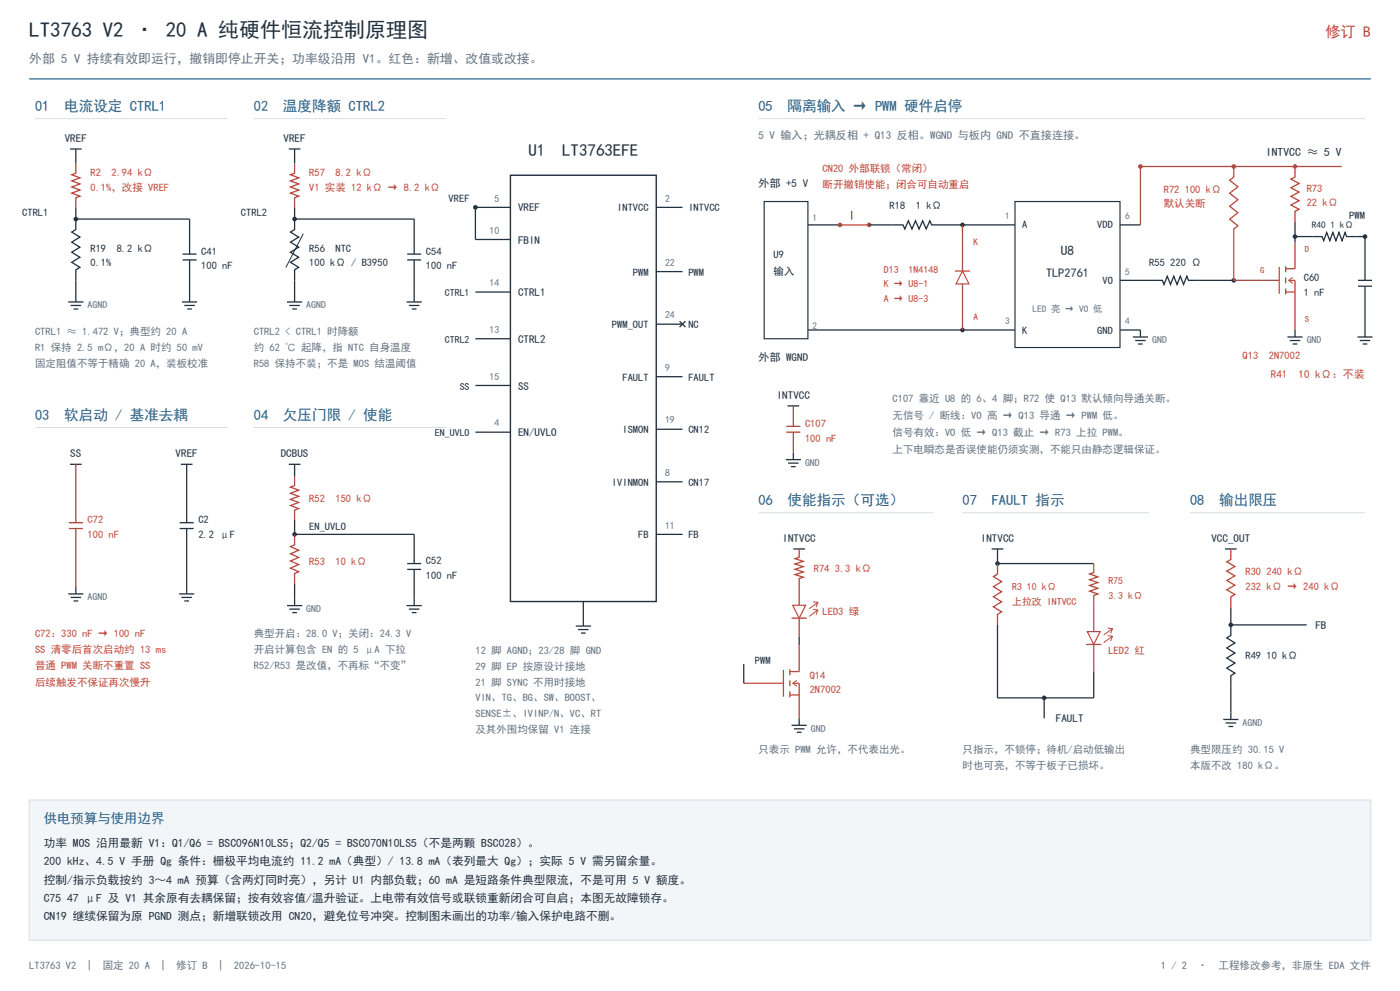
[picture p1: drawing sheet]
<svg xmlns="http://www.w3.org/2000/svg" width="420mm" height="297mm" viewBox="0 0 420 297" stroke-linecap="round" stroke-linejoin="round" font-family="sans-serif">
<path d="M8.8 23.7h402.5" fill="none" stroke="#205c85" stroke-width=".35"/>
<path d="M10.5 35.6h57.8" fill="none" stroke="#d6dfe7" stroke-width=".3"/>
<path d="M21 44.7h3.5M22.8 44.7v4.3M22.8 62.2v3.5" fill="none" stroke="#24313e" stroke-width=".39"/>
<path d="M22.8 49v2.9l-1.3 .5 2.5 .9-2.5 .9 2.5 .9-2.5 .9 2.5 1-2.5 .9 2.5 .9-1.2 .5v2.9" fill="none" stroke="#c34234" stroke-width=".39"/>
<circle cx="22.7" cy="65.6" r=".7" fill="#24313e"/>
<g fill="none" stroke="#24313e" stroke-width=".39">
<path d="M86.6 44.7h3.5M88.4 44.7v4.3M54.8 76.2h4.2M54.8 77.9h4.2M56.9 76.2v-10.5h-34.1v3.1l-1.3 .8 2.5 1.5-2.5 1.5 2.5 1.5-2.5 1.5 2.5 1.5-2.5 1.5 2.5 1.5-1.2 .8v9.6M56.9 77.9v12.6M88.4 62.2v3.5M20.5 90.5h4.5M21.2 91.6h3.1M22.1 92.6h1.4M54.6 90.5h4.6M55.3 91.6h3.2"/>
<path d="M56.2 92.6h1.4"/>
</g>
<path d="M76.1 35.6h57.8" fill="none" stroke="#d6dfe7" stroke-width=".3"/>
<path d="M88.4 49v2.9l-1.2 .5 2.4 .9-2.4 .9 2.4 .9-2.4 .9 2.4 1-2.4 .9 2.4 .9-1.2 .5v2.9" fill="none" stroke="#c34234" stroke-width=".39"/>
<circle cx="88.4" cy="65.6" r=".7" fill="#24313e"/>
<g fill="none" stroke="#24313e" stroke-width=".39">
<path d="M122.2 76.2h4.2M122.2 77.9h4.2M124.3 76.2v-10.5h-35.9v3.1l-1.2 .8 2.4 1.5-2.4 1.5 2.4 1.5-2.4 1.5 2.4 1.5-2.4 1.5 2.4 1.5-1.2 .8v9.6M124.3 77.9v12.6M86.1 90.5h4.6M86.8 91.6h3.2M87.7 92.6h1.4M122 90.5h4.5M122.7 91.6h3.1M123.6 92.6h1.4M21 139.2h3.5M54.3 139.2h3.5"/>
<path d="M56 139.2v17.5M86.6 139.2h3.5M88.4 139.2v3.5M53.9 156.7h4.2M53.9 158.4h4.2M56 158.4v19.6M88.4 155.8v4.4M20.5 178h4.5M21.2 179.1h3.1M22.8 175.9v2.1M53.7 178h4.6M54.4 179.1h3.2"/>
<path d="M22.1 180.1h1.4M55.3 180.1h1.4"/>
</g>
<path d="M91 70l-5.2 10.2" fill="none" stroke="#24313e" stroke-width=".3"/>
<path d="M10.5 128.1h57.8M76.1 128.1h57.8" fill="none" stroke="#d6dfe7" stroke-width=".3"/>
<path d="M22.8 139.2v17.5M20.7 156.7h4.2M20.7 158.4h4.2M22.8 158.4v17.5M88.4 142.7v2.8l-1.2 .5 2.4 .9-2.4 .9 2.4 1-2.4 .9 2.4 .9-2.4 .9 2.4 .9-1.2 .5v2.9" fill="none" stroke="#c34234" stroke-width=".39"/>
<circle cx="88.4" cy="160.1" r=".7" fill="#24313e"/>
<path d="M88.4 160.2v3.1l-1.2 .5 2.4 1.1-2.4 1.1 2.4 1.1-2.4 1 2.4 1.1-2.4 1.1 2.4 1-1.2 .6v3.1" fill="none" stroke="#c34234" stroke-width=".39"/>
<g fill="none" stroke="#24313e" stroke-width=".39">
<path d="M153.1 62.2h-10.5v9.6h10.5M196.9 62.2h7.9M142.6 87.5h10.5M196.9 81.4h7.9M196.9 97.2h7.9M203.9 96.3l1.7 1.7M205.6 96.3l-1.7 1.7M142.6 101.5h10.5M142.6 115.5h10.5M196.9 112.9h7.9M142.6 129.5h10.5M196.9 128.7h7.9"/>
<path d="M196.9 144.4h7.9M88.4 175v6.5M88.4 160.2h35.9v8.7M122.2 168.9h4.2M122.2 170.7h4.2M124.3 170.7v10.8M196.9 160.2h7.9M86.1 181.5h4.6M86.8 182.6h3.2M87.7 183.6h1.4M122 181.5h4.5M122.7 182.6h3.1"/>
<path d="M123.6 183.6h1.4"/>
</g>
<path d="M153.1 52.5h43.8v127.8h-43.8z" fill="none" stroke="#24313e" stroke-width=".42"/>
<circle cx="142.6" cy="62.1" r=".7" fill="#24313e"/>
<path d="M242.4 67.4h9.6M172.7 187.6h4.6M173.4 188.7h3.2M174.3 189.7h1.4M175 180.3v7.3" fill="none" stroke="#24313e" stroke-width=".39"/>
<path d="M227.5 35.6h182" fill="none" stroke="#d6dfe7" stroke-width=".3"/>
<path d="M229.3 60.4h13.1v41.1h-13.1z" fill="none" stroke="#24313e" stroke-width=".35"/>
<g fill="#c34234">
<circle cx="252" cy="67.4" r=".7"/>
<circle cx="260.7" cy="67.4" r=".7"/>
</g>
<path d="M252 67.4h8.8M255.5 63.2v2.6" fill="none" stroke="#c34234" stroke-width=".39"/>
<path d="M260.8 67.4h10.1l.5 1.2 1.1-2.4 1.1 2.4 1.1-2.4 1 2.4 1.1-2.4 1.1 2.4 1-2.4 .6 1.2h25" fill="none" stroke="#24313e" stroke-width=".39"/>
<circle cx="288.7" cy="67.4" r=".7" fill="#24313e"/>
<path d="M242.4 98.9h62.1" fill="none" stroke="#24313e" stroke-width=".39"/>
<circle cx="288.7" cy="98.9" r=".7" fill="#24313e"/>
<path d="M402.5 49.9h-60.4v17.5M288.8 67.4v13.8M286.5 81.2h4.5M288.8 85.1v13.8" fill="none" stroke="#c34234" stroke-width=".39"/>
<path d="M288.8 81.2l1.9 3.9h-3.9z" fill="none" stroke="#c34234" stroke-width=".35"/>
<path d="M304.5 60.4h31.5v43.8h-31.5z" fill="none" stroke="#24313e" stroke-width=".35"/>
<path d="M336 67.4h6.1" fill="none" stroke="#24313e" stroke-width=".39"/>
<g fill="#c34234">
<circle cx="342.1" cy="49.9" r=".7"/>
<circle cx="370.1" cy="49.9" r=".7"/>
<circle cx="388.5" cy="49.9" r=".7"/>
</g>
<path d="M336 84h12.7l.5 1.3 1-2.5 1 2.5 .9-2.5 1 2.5 1-2.5 1 2.5 1-2.5 .4 1.2h13.6M336 98.9h6.1v2.1M339.9 101h4.5M340.6 102.1h3.1M341.4 103.1h1.4" fill="none" stroke="#24313e" stroke-width=".39"/>
<circle cx="370.1" cy="84" r=".7" fill="#24313e"/>
<path d="M370.1 49.9v3.2l-1.2 .9 2.5 2-2.5 1.9 2.5 2-2.5 1.9 2.5 2-2.5 1.9 2.5 2-1.3 .9v15.4h13.7M388.5 49.9v3.2l-1.2 .6 2.4 1.3-2.4 1.3 2.4 1.3-2.4 1.3 2.4 1.2-2.4 1.3 2.4 1.3-1.2 .7v3.1M385.7 79.8v1.8M388.5 72.7v7.8h-2.8M383.8 80v8.1M385.7 83.2v1.7M385.7 86.5v1.7M385.7 87.5h2.8M386.9 84h1.6v14.9" fill="none" stroke="#c34234" stroke-width=".39"/>
<path d="M387.8 83.2l-1.2 .8 1.2 .9" fill="none" stroke="#c34234" stroke-width=".3"/>
<path d="M388.5 66.5v6.2M388.5 98.9v2.1M386.2 101h4.6M386.9 102.1h3.2M387.8 103.1h1.4" fill="none" stroke="#24313e" stroke-width=".39"/>
<circle cx="388.5" cy="70.9" r=".7" fill="#24313e"/>
<path d="M388.5 70.9h8.1l.5 1.2 .9-2.4 .9 2.4 1-2.4 .9 2.4 .9-2.4 .9 2.4 .9-2.4 .5 1.2h5.5" fill="none" stroke="#24313e" stroke-width=".39"/>
<circle cx="409.5" cy="70.9" r=".7" fill="#24313e"/>
<g fill="none" stroke="#24313e" stroke-width=".39">
<path d="M409.5 70.9v13.1M407.4 84h4.2M407.4 85.8h4.2M409.5 85.8v15.2M407.2 101h4.6M407.9 102.1h3.2M408.8 103.1h1.4M235.7 137.8h4.6M236.3 121.7h3.5M236.4 138.8h3.2M237.3 139.9h1.4M238 135.7v2.1"/>
<path d="M238 164.5h3.5M297.5 164.5h3.5M299.3 164.5v4.4M223.1 199v5.8M239.8 190.8v2.6M237.5 217.4h4.5M238.2 218.4h3.1M239.1 219.5h1.4M239.8 215.3v2.1"/>
</g>
<g fill="none" stroke="#c34234" stroke-width=".39">
<path d="M235.9 127.8h4.2M235.9 129.5h4.2M238 121.7v6.1M238 129.5v6.2M239.8 164.5v2.5l-1.3 .4 2.5 .8-2.5 .8 2.5 .8-2.5 .8 2.5 .8-2.5 .8 2.5 .8-1.2 .4v8M237.5 185.3h4.5M239.8 185.3v5.5M239.8 193.4v7.9h-2.8M223.1 204.8h11.9M235 200.8v8M237 200.6v1.7M237 203.9v1.8"/>
<path d="M237 207.2v1.8M237 208.3h2.8M238.2 204.8h1.6v10.5"/>
</g>
<path d="M227.5 153.7h52.5M288.8 153.7h56" fill="none" stroke="#d6dfe7" stroke-width=".3"/>
<path d="M237.8 181.4h3.9l-1.9 3.9z" fill="none" stroke="#c34234" stroke-width=".35"/>
<path d="M244 180.4l1.4 .1-.6 1.4M244 182.6l1.4 .2-.6 1.4M245.4 180.5l-2.7 2M245.4 182.8l-2.7 1.9M239.1 203.9l-1.3 .9 1.3 .9" fill="none" stroke="#c34234" stroke-width=".3"/>
<circle cx="299.2" cy="168.9" r=".7" fill="#24313e"/>
<path d="M299.3 168.9h28.8M299.3 187.3v21.9h28.8v-7.9" fill="none" stroke="#24313e" stroke-width=".39"/>
<path d="M299.3 168.9v3.2l-1.3 .7 2.5 1.5-2.5 1.5 2.5 1.5-2.5 1.5 2.5 1.6-2.5 1.5 2.5 1.5-1.2 .7v3.2M328.1 168.9v2.7l-1.2 .4 2.5 .9-2.5 .8 2.5 .9-2.5 .9 2.5 .8-2.5 .9 2.5 .8-1.3 .5v10.8M325.9 193.1h4.5M328.1 193.1v8.2" fill="none" stroke="#c34234" stroke-width=".39"/>
<path d="M326.2 189.3h3.9l-2 3.8z" fill="none" stroke="#c34234" stroke-width=".35"/>
<path d="M332.3 188.2l1.4 .2-.5 1.4M332.3 190.5l1.4 .2-.5 1.4M333.7 188.4l-2.6 1.9M333.7 190.7l-2.6 1.9" fill="none" stroke="#c34234" stroke-width=".3"/>
<circle cx="313.2" cy="209.1" r=".7" fill="#24313e"/>
<path d="M367.5 164.5h3.5M369.3 182v5.3M313.3 209.2v6.1" fill="none" stroke="#24313e" stroke-width=".39"/>
<path d="M357 153.7h52.5" fill="none" stroke="#d6dfe7" stroke-width=".3"/>
<path d="M369.3 164.5v3.2l-1.3 .7 2.5 1.4-2.5 1.4 2.5 1.4-2.5 1.4 2.5 1.4-2.5 1.4 2.5 1.4-1.2 .7v3.1" fill="none" stroke="#c34234" stroke-width=".39"/>
<circle cx="369.2" cy="187.3" r=".7" fill="#24313e"/>
<path d="M392 187.3h-22.7v3.1l-1.3 .8 2.5 1.5-2.5 1.5 2.5 1.5-2.5 1.5 2.5 1.5-2.5 1.5 2.5 1.5-1.2 .8v13.1M367 215.6h4.5M367.7 216.7h3.1M368.6 217.7h1.4" fill="none" stroke="#24313e" stroke-width=".39"/>
<path d="M8.8 239.8h402.5v42h-402.5z" fill-rule="evenodd" fill="#f3f6f9" stroke="#d6dfe7" stroke-width=".3"/>
<text font-size="6.3" fill="#24313e" x="8.8" y="11.2">LT3763 V2 · 20 A 纯硬件恒流控制原理图</text>
<g font-size="5.1" fill="#24313e">
<text x="158.5" y="46.8">U1</text>
<text x="168.7" y="46.8">LT3763EFE</text>
</g>
<text font-size="4.6" fill="#c34234" x="397.6" y="11.2">修订 B</text>
<g font-size="4.4" fill="#205c85">
<text x="10.5" y="33.3">01</text>
<text x="19.2" y="33.3">电流设定 CTRL1</text>
<text x="76.1" y="33.3">02</text>
<text x="84.9" y="33.3">温度降额 CTRL2</text>
<text x="227.5" y="33.3">05</text>
<text x="236.3" y="33.3">隔离输入 → PWM 硬件启停</text>
<text x="10.5" y="125.9">03</text>
<text x="19.2" y="125.9">软启动 / 基准去耦</text>
<text x="76.1" y="125.9">04</text>
<text x="84.9" y="125.9">欠压门限 / 使能</text>
<text x="227.5" y="151.4">06</text>
<text x="236.3" y="151.4">使能指示（可选）</text>
<text x="288.8" y="151.4">07</text>
<text x="297.5" y="151.4">FAULT 指示</text>
<text x="357" y="151.4">08</text>
<text x="365.7" y="151.4">输出限压</text>
</g>
<text font-size="4" fill="#24313e" x="318.2" y="76.5">U8</text>
<text font-size="4" fill="#205c85" x="13.1" y="246.8">供电预算与使用边界</text>
<text font-size="3.9" fill="#627282" x="8.8" y="18.9">外部 5 V 持续有效即运行，撤销即停止开关；功率级沿用 V1。红色：新增、改值或改接。</text>
<text font-size="3.7" fill="#24313e" x="313.8" y="83.2">TLP2761</text>
<g font-size="3.5" fill="#24313e">
<text x="379.7" y="46.8">INTVCC ≈ 5 V</text>
<text x="13.1" y="254">功率 MOS 沿用最新 V1：Q1/Q6 = BSC096N10LS5；Q2/Q5 = BSC070N10LS5（不是两颗 BSC028）。</text>
<text x="13.1" y="259.4">200 kHz、4.5 V 手册 Qg 条件：栅极平均电流约 11.2 mA（典型）/ 13.8 mA（表列最大 Qg）；实际 5 V 需另留余量。</text>
<text x="13.1" y="264.8">控制/指示负载按约 3～4 mA 预算（含两灯同时亮），另计 U1 内部负载；60 mA 是短路条件典型限流，不是可用 5 V 额度。</text>
<text x="13.1" y="270.2">C75 47 μF 及 V1 其余原有去耦保留；按有效容值/温升验证。上电带有效信号或联锁重新闭合可自启；本图无故障锁存。</text>
<text x="13.1" y="275.7">CN19 继续保留为原 PGND 测点；新增联锁改用 CN20，避免位号冲突。控制图未画出的功率/输入保护电路不删。</text>
</g>
<text font-size="3.3" fill="#627282" x="227.5" y="41.7">5 V 输入；光耦反相 + Q13 反相。WGND 与板内 GND 不直接连接。</text>
<g font-size="3.3" fill="#24313e">
<text x="19.4" y="42.6">VREF</text>
<text x="85" y="42.6">VREF</text>
<text x="227.5" y="56">外部 +5 V</text>
<text x="155.4" y="63.4">VREF</text>
<text x="155.4" y="73">FBIN</text>
<text x="155.4" y="88.8">CTRL1</text>
<text x="155.4" y="102.7">CTRL2</text>
<text x="227.5" y="108.2">外部 WGND</text>
<text x="155.4" y="116.8">SS</text>
<text x="233" y="119.6">INTVCC</text>
<text x="155.4" y="130.7">EN/UVLO</text>
<text x="21.1" y="137.1">SS</text>
<text x="52.7" y="137.1">VREF</text>
<text x="84.2" y="137.1">DCBUS</text>
<text x="234.8" y="162.4">INTVCC</text>
<text x="294.3" y="162.4">INTVCC</text>
<text x="363.4" y="162.4">VCC_OUT</text>
<text x="394.6" y="188.5">FB</text>
<text x="316.8" y="216.5">FAULT</text>
</g>
<g font-size="3.3" fill="#c34234">
<text x="381.2" y="113.4">R41</text>
<text x="389.5" y="113.4">10 kΩ：不装</text>
</g>
<g font-size="3.2" fill="#c34234">
<text x="27.1" y="52.9">R2</text>
<text x="33.4" y="52.9">2.94 kΩ</text>
<text x="92.8" y="52.9">R57</text>
<text x="100.6" y="52.9">8.2 kΩ</text>
<text x="246.7" y="51.5">CN20 外部联锁（常闭）</text>
<text x="27.1" y="57.2">0.1%，改接 VREF</text>
<text x="92.8" y="57.2">V1 实装 12 kΩ → 8.2 kΩ</text>
<text x="246.7" y="56.2">断开撤销使能；闭合可自动重启</text>
<text x="349.1" y="57.8">R72 100 kΩ</text>
<text x="392" y="57.4">R73</text>
<text x="349.1" y="62.1">默认关断</text>
<text x="392" y="61.8">22 kΩ</text>
<text x="372.7" y="107.6">Q13</text>
<text x="380.6" y="107.6">2N7002</text>
<text x="241.5" y="128">C107</text>
<text x="241.5" y="132.3">100 nF</text>
<text x="92.8" y="150.4">R52</text>
<text x="100.6" y="150.4">150 kΩ</text>
<text x="26.2" y="156.8">C72</text>
<text x="26.2" y="161.2">100 nF</text>
<text x="92.8" y="169.4">R53</text>
<text x="100.6" y="169.4">10 kΩ</text>
<text x="244.1" y="171.4">R74 3.3 kΩ</text>
<text x="373.6" y="172.2">R30 240 kΩ</text>
<text x="373.6" y="176.8">232 kΩ → 240 kΩ</text>
<text x="246.7" y="184.3">LED3 绿</text>
<text x="10.5" y="190.8">C72：330 nF → 100 nF</text>
<text x="10.5" y="195.7">SS 清零后首次启动约 13 ms</text>
<text x="332.5" y="196">LED2 红</text>
<text x="10.5" y="200.6">普通 PWM 关断不重置 SS</text>
<text x="242.9" y="203.6">Q14</text>
<text x="10.5" y="205.5">后续触发不保证再次慢升</text>
<text x="242.9" y="207.8">2N7002</text>
</g>
<g font-size="3.2" fill="#24313e">
<text x="6.6" y="64.6">CTRL1</text>
<text x="72.3" y="64.6">CTRL2</text>
<text x="134.6" y="60.4">VREF</text>
<text x="185.2" y="63.4">INTVCC</text>
<text x="206.5" y="63.4">INTVCC</text>
<text x="266.9" y="62.5">R18</text>
<text x="274.8" y="62.5">1 kΩ</text>
<text x="404.8" y="65.6">PWM</text>
<text x="306.6" y="68.4">A</text>
<text x="329.2" y="68.4">VDD</text>
<text x="27.1" y="75.5">R19</text>
<text x="35" y="75.5">8.2 kΩ</text>
<text x="60.4" y="76.3">C41</text>
<text x="92.8" y="75.5">R56</text>
<text x="100.6" y="75.5">NTC</text>
<text x="127.7" y="76.3">C54</text>
<text x="232.1" y="77.4">U9</text>
<text x="27.1" y="79.8">0.1%</text>
<text x="60.4" y="80.7">100 nF</text>
<text x="92.8" y="79.8">100 kΩ / B3950</text>
<text x="127.7" y="80.7">100 nF</text>
<text x="189.9" y="82.6">PWM</text>
<text x="206.5" y="82.6">PWM</text>
<text x="232.1" y="82.3">输入</text>
<text x="344.7" y="79.7">R55 220 Ω</text>
<text x="330.8" y="85.1">VO</text>
<text x="391.1" y="84.2">C60</text>
<text x="391.1" y="88.6">1 nF</text>
<text x="183.6" y="98.4">PWM_OUT</text>
<text x="206.5" y="98.4">NC</text>
<text x="306.6" y="99.9">K</text>
<text x="329.2" y="99.9">GND</text>
<text x="186.7" y="114.1">FAULT</text>
<text x="206.5" y="114.1">FAULT</text>
<text x="186.7" y="129.9">ISMON</text>
<text x="206.5" y="129.9">CN12</text>
<text x="183.6" y="145.6">IVINMON</text>
<text x="206.5" y="145.6">CN17</text>
<text x="59.5" y="156.8">C2</text>
<text x="59.5" y="161.2">2.2 μF</text>
<text x="92.8" y="158.7">EN_UVLO</text>
<text x="191.5" y="161.4">FB</text>
<text x="206.5" y="161.4">FB</text>
<text x="127.7" y="169.1">C52</text>
<text x="127.7" y="173.5">100 nF</text>
<text x="373.6" y="197.6">R49 10 kΩ</text>
<text x="226.5" y="199">PWM</text>
</g>
<g font-size="3.2" fill="#627282">
<text x="10.5" y="100.5">CTRL1 ≈ 1.472 V；典型约 20 A</text>
<text x="76.1" y="100.5">CTRL2 &lt; CTRL1 时降额</text>
<text x="10.5" y="105.2">R1 保持 2.5 mΩ，20 A 时约 50 mV</text>
<text x="76.1" y="105.2">约 62 ℃ 起降，指 NTC 自身温度</text>
<text x="10.5" y="109.9">固定阻值不等于精确 20 A，装板校准</text>
<text x="76.1" y="109.9">R58 保持不装；不是 MOS 结温阈值</text>
<text x="267.8" y="120.6">C107 靠近 U8 的 6、4 脚；R72 使 Q13 默认倾向导通关断。</text>
<text x="267.8" y="125.7">无信号 / 断线：VO 高 → Q13 导通 → PWM 低。</text>
<text x="267.8" y="130.7">信号有效：VO 低 → Q13 截止 → R73 上拉 PWM。</text>
<text x="267.8" y="135.8">上下电瞬态是否误使能仍须实测，不能只由静态逻辑保证。</text>
<text x="76.1" y="190.8">典型开启：28.0 V；关闭：24.3 V</text>
<text x="76.1" y="195.7">开启计算包含 EN 的 5 μA 下拉</text>
<text x="142.6" y="196">12 脚 AGND；23/28 脚 GND</text>
<text x="76.1" y="200.6">R52/R53 是改值，不再标“不变”</text>
<text x="142.6" y="200.7">29 脚 EP 按原设计接地</text>
<text x="142.6" y="205.5">21 脚 SYNC 不用时接地</text>
<text x="142.6" y="210.2">VIN、TG、BG、SW、BOOST、</text>
<text x="142.6" y="214.9">SENSE±、IVINP/N、VC、RT</text>
<text x="142.6" y="219.7">及其外围均保留 V1 连接</text>
<text x="227.5" y="225.8">只表示 PWM 允许，不代表出光。</text>
<text x="288.8" y="225.8">只指示，不锁停；待机/启动低输出</text>
<text x="357" y="225.8">典型限压约 30.15 V</text>
<text x="288.8" y="230.3">时也可亮，不等于板子已损坏。</text>
<text x="357" y="230.3">本版不改 180 kΩ。</text>
<text x="8.8" y="290.5">LT3763 V2</text>
<text x="26.1" y="290.5">|</text>
<text x="30.8" y="290.5">固定 20 A</text>
<text x="48.1" y="290.5">|</text>
<text x="52.8" y="290.5">修订 B</text>
<text x="65.4" y="290.5">|</text>
<text x="70.2" y="290.5">2026-10-15</text>
<text x="348.2" y="290.5">1 / 2</text>
<text x="359.3" y="290.5">·</text>
<text x="365.6" y="290.5">工程修改参考，非原生 EDA 文件</text>
</g>
<g font-size="3" fill="#627282">
<text x="148.3" y="60.4">5</text>
<text x="199.5" y="60.4">2</text>
<text x="146.8" y="70">10</text>
<text x="199.5" y="79.7">22</text>
<text x="146.8" y="85.8">14</text>
<text x="26.2" y="92.4">AGND</text>
<text x="91.9" y="92.4">AGND</text>
<text x="199.5" y="95.4">24</text>
<text x="146.8" y="99.8">13</text>
<text x="345.6" y="102.9">GND</text>
<text x="392" y="102.9">GND</text>
<text x="146.8" y="113.8">15</text>
<text x="199.5" y="111.1">9</text>
<text x="148.3" y="127.8">4</text>
<text x="199.5" y="126.9">19</text>
<text x="199.5" y="142.7">8</text>
<text x="241.5" y="139.7">GND</text>
<text x="199.5" y="158.4">11</text>
<text x="26.2" y="179.9">AGND</text>
<text x="91.9" y="183.4">GND</text>
<text x="243.3" y="219.3">GND</text>
<text x="372.7" y="217.6">AGND</text>
</g>
<g font-size="3" fill="#c34234">
<text x="265.1" y="81.8">D13</text>
<text x="272.6" y="81.8">1N4148</text>
<text x="265.1" y="86.1">K → U8-1</text>
<text x="265.1" y="90.5">A → U8-3</text>
<text x="303.6" y="176.9">R3 10 kΩ</text>
<text x="332.5" y="175">R75</text>
<text x="332.5" y="179.4">3.3 kΩ</text>
<text x="303.6" y="181.3">上拉改 INTVCC</text>
</g>
<g font-size="3" fill="#24313e">
<text x="133.4" y="88.8">CTRL1</text>
<text x="133.4" y="102.7">CTRL2</text>
<text x="137.9" y="116.8">SS</text>
<text x="130.5" y="130.7">EN_UVLO</text>
</g>
<g font-size="2.8" fill="#627282">
<text x="301.5" y="65.6">1</text>
<text x="337.6" y="65.6">6</text>
<text x="243.8" y="66.2">1</text>
<text x="337.6" y="82.3">5</text>
<text x="309.7" y="93.7">LED 亮 → VO 低</text>
<text x="243.8" y="98.5">2</text>
<text x="301.5" y="97.1">3</text>
<text x="337.6" y="97.1">4</text>
</g>
<text font-size="2.8" fill="#24313e" x="393.6" y="68.3">R40 1 kΩ</text>
<g font-size="2.8" fill="#c34234">
<text x="292.1" y="73.5">K</text>
<text x="292.1" y="95.9">A</text>
</g>
<g font-size="2.6" fill="#c34234">
<text x="391.5" y="75.5">D</text>
<text x="378" y="81.8">G</text>
<text x="391.5" y="96.6">S</text>
</g>
</svg>
